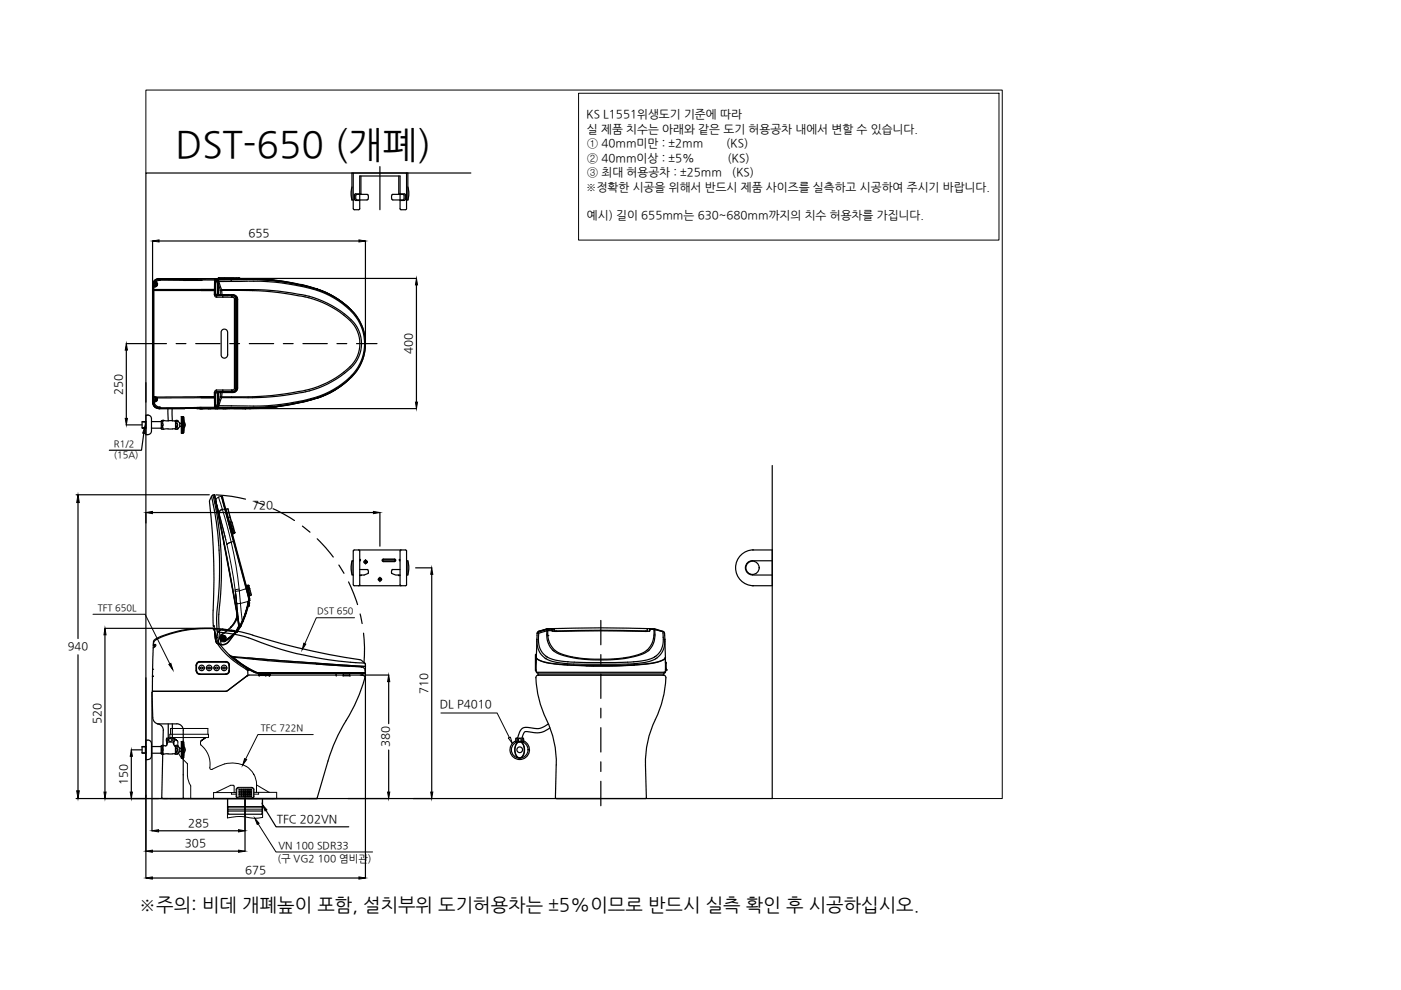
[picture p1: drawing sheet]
<svg xmlns="http://www.w3.org/2000/svg" width="297mm" height="210mm" viewBox="0 0 297 210" stroke-linecap="round" stroke-linejoin="round" font-family="sans-serif">
<!-- layer: 0 -->
<g fill="none" stroke="#000" stroke-width=".25">
<path d="M80.5 35.3v9.2M32.3 51.1l.1 34.2M32.5 60h.1M32.5 60l-.1 .5M32.6 59.8l.1 .1 .2 .1M32.6 59.8l-.1 .2M32.9 59.7h.1M32.9 59.7v.2M32.9 59.7l-.1 .2a.41 .41 0 0 1 .5 .3 .41 .41 0 0 1-.3 .5M32.9 59.7l-.3 .1M32.9 59.7l.2 .3M32.9 59.9l-.3 .1"/>
<path d="M32.9 60h.2M32.9 60h.1M33.1 59.9l.3 .4-.2 .3M33.7 59.1a1.36 1.36 0 0 0-1.3 1.4M33.7 59.1h.1M33.7 51.1h42.4M33.7 59.1a1.39 1.39 0 0 0-1.4 1.3M33.7 59.1a1.35 1.35 0 0 0-1.3 1.4M33.7 59.1l.2 .1M33.8 59.4l-.8 .4a.57 .57 0 0 1 .4 .7 .57 .57 0 0 1-.8 .3M33.9 59.2l-.7 .2-.3 .3M33.9 59.2l-.1 .2"/>
<path d="M33.9 59.2h.1M34 59.4h-.2M34 59.2v.2M34 59.2l7.8 .1h-2.4M39.4 59.3v.2h-.5h3.9l-8.8-.1M39.4 59.3l6.1 .1M45.5 59.4v.3M45.5 59.4l.2 .2M45.5 59.3l.2 .2h.3l.2 .7M45.5 59.3v.1M45.7 59.6v2.8M45.7 59.6v.2"/>
<path d="M45.9 59.3h-.4M45.9 59.3h.1M46 59.4l.3 .3M46 59.4l.2 .7M46 59.1h.1M46 59.1l.6 .1M46.1 59.1v.1M46.1 59.1h2.9l-2.4 .1M46.1 59.1l.5 .1M46.1 59.1h-12.4M46.1 59.1h.1M46.2 59.4l.2 .3"/>
<path d="M46.2 59.3l-.1 .1M46.2 59.1h-.1M46.2 59.1h.4M46.2 59h42.1M46.2 59l-.1 .1M46.3 59.7l.4 1.8M46.3 59l.3 .1M46.3 59h1.2M46.3 59l-.2 .1M46.3 59h.1M46.3 59.1h.1M46.3 59.1h3.2"/>
<path d="M46.3 59h3.8M46.3 59h1.3M46.4 59.3l-.4 .1M46.4 59.1h.1M46.4 59h1.1zM46.4 59.3l2.3-.1a59.1 59.1 0 0 1 14.6 1.1l3.6 .9M46.4 59.3h-.4l.2 .1M46.4 59l-.1 .1M46.4 59.1h.2M46.4 59.7l.6 1.7M46.4 59.7h-.1M46.4 59.1h2.7"/>
<path d="M46.6 59.1h.1M46.6 59.2h.1M46.6 59.1v.1M47.5 59l.6-.1 .6 .1M47.5 59h.1M47.6 59h.1M48.7 59h-.1M48.7 59h.1M48.7 59h1.9h-1.9M48.7 59h1.9M49 59.3l.1 .4M49 59.3l-2.8 .1"/>
<path d="M49 59.1h.1M49 59.2h.1M49.1 59.7h-2.7M49.1 59.1h.1M49.2 59.1h1.4M49.2 59.1h1.6h-.2M49.2 59.1h-.2h.3M49.3 59.1l-.3 .1M49.5 59.1h.1M50.1 59l-.3 .1M50.1 59h.1M50.2 59h.4"/>
<path d="M50.6 59.1l-4 .1M50.6 59h.1M50.7 59l.1 .1M50.7 59h.1M50.8 59.1h1.4M50.8 59.1h.1M50.9 59.1l-1.6 .1M50.9 59.1h.1M52 59.1h.1M52 59.1h.2M52.1 59.1h.1M52.1 59.1l-6.2 .2"/>
<path d="M52.1 59.1l.2 .1M52.1 59.1l.1 .1M52.2 59.1h.1M52.2 59.1h-.1M52.2 59.1l.2 .1M52.5 59.3h-3.5M52.6 59.3a51 51 0 0 1 14.1 1.9M52.6 59.6l-3.5 .1M52.6 59.2a49.9 49.9 0 0 1 13.9 1.9M52.7 59.2l4.1 .1M52.8 59.6a49.4 49.4 0 0 1 13.9 1.8M53 59.1v.1"/>
<path d="M53 59.1h-1M53 59.1l5.2 .3M54.8 59.2l2 .1M56.8 59.3l.3 .1M56.8 59.3v.1M56.8 59.3l1.9 .3M56.8 59.3h.1M57 59.3l1.6 .2M58.5 59.4l5.4 .9 3.4 1M58.7 59.5l5.5 .9 3.1 .9M77.5 51.1v21.8M26.8 72.9h8.5"/>
<path d="M26.8 74.2v14.5M32.3 60.5h.1M32.4 60.5h.1M32.4 60.5v24.8M32.4 60.7v.1M32.4 60.5v.2M32.5 60.6l-.1 .1M32.5 60.6l.4 .1M32.5 60.7l-.1 .1M32.5 60.7h.1M32.6 61.6h12.9M32.6 61.4h12.9"/>
<path d="M32.6 60.8l-.1 23.3M32.6 60.8v23.3h.2M32.6 60l-.1 .6M32.6 60.7h.1M32.6 60.7l-.2 .1M32.6 60h.3M32.7 60.7l-.1 .1M32.7 60.7h.2M32.9 60a.31 .31 0 0 1 .4 .3 .31 .31 0 0 1-.4 .3M32.9 60.7v.1M32.9 60.7h.1M33.1 60.3l-.1 .2"/>
<path d="M33.2 60a.39 .39 0 0 1 .1 .5 .39 .39 0 0 1-.4 .2M37.3 72.9h2.1M41.5 72.9h5.2M42.7 61.4h2.8v.2M42.7 61.6h2.8M45.5 62.4l.1 .4 .2 .2h1.5M45.5 62.4h.2M45.5 61.6v.8M45.5 61.4h.2M45.5 61.4v-1.7l.2 .1v1.6M45.5 61.5h.2l-.2 .1M45.7 62.4l.2 .3"/>
<path d="M45.7 61.4v1M45.7 62.4h.1M45.7 62.4l.3 .3M45.9 62.7v.3M45.9 62.7h1.3l.1 .3M46 62.7h-.1M46.1 62.4l.3 .1M46.1 62.4h-.4M46.1 60.1v2.3M46.1 62.4l.2 .2M46.2 60.2v.2M46.2 60.1v.2"/>
<path d="M46.2 60.1v.1M46.2 60.4l.1 .3M46.2 60.3l.1 2.1M46.3 60.7v1.7M46.3 62.4h.1M46.3 60.7h.1M46.3 62.4l.1 .2h.3M46.3 62.5h.4M46.7 62.5v.1M46.7 61.6v.9M46.7 61.6h.3l.1 .9h-.4M47 61.4l-.3 .2"/>
<path d="M47 61.4v.2h2.1M47 61.4h2.1M47 62.6h2.1M47.1 70a.7 .7 0 0 1 .7-.2 .7 .7 0 0 1 .5 .7v4.7a.69 .69 0 0 1-.7 .7 .69 .69 0 0 1-.7-.7v-4.9zM47.2 62.6h.1M47.2 62.6h1.2M47.2 62.7h2.1M47.2 62.7h1.1M47.3 62.6l-1.3 .1M47.3 62.6v.1M47.3 63h2.1M48.3 62.6v.1"/>
<path d="M48.4 62.6h.1M48.7 72.9h2.1M49 62.7l.1 .3M49.1 61.6a56.7 56.7 0 0 1 18.4 2.2 16.7 16.7 0 0 1 8 5.8 7 7 0 0 1-2.6 9.3 22.8 22.8 0 0 1-11.2 4.4 75.1 75.1 0 0 1-14.7 .8M49.1 61.4h4.5M49.1 62.6a.96 .96 0 0 1 1.3 .9M49.1 61.4v.2M49.1 62.5l-2.4 .1M49.3 62.7l.5 .2M49.3 62.7l.1 .3M49.3 62.6h.1M49.4 62.6a.69 .69 0 0 1 .7 .7l-.1 19.4"/>
<path d="M49.4 62.6h-1M49.4 62.6l-.1 .1M49.4 63l.3 .4M49.4 62.6a1.07 1.07 0 0 1 1 .9M49.7 63.4h.3M49.7 63.4v19M49.8 62.9l.2 .5M50 63.4h.1M50 63.4v19M50 63.3v.1M50 63.3v19.2h.2M50.1 62.9l.1 .5"/>
<path d="M50.1 62.9l.1 .4h-.2M50.2 63v19.5M50.2 63.1l.1 .2M50.2 74.8h.1M50.2 71h.1M50.2 63.4v19M50.3 63.3v4.3M50.3 63.3v5.3M50.3 63.3l-.1 .1M50.3 77.2v5.2M50.3 63.5v18.8M50.4 63.5v18.8a.98 .98 0 0 1-1 .9"/>
<path d="M52.9 72.9h5.1M53.6 61.4a46.7 46.7 0 0 1 13.9 2.1 17.5 17.5 0 0 1 8.2 5.9 7.2 7.2 0 0 1-2.6 9.7 22.2 22.2 0 0 1-11.3 4.5l-4.2 .5-4 .2M60.1 72.9h2.1M64.2 72.9h5.2M66.9 61.2a18.4 18.4 0 0 1 7.6 4.5M66.9 61.2a18.6 18.6 0 0 1 7.5 4.5M66.9 61.5a18.4 18.4 0 0 1 7.4 4.3M67.3 61.3h.1M67.3 61.3v.1M67.3 61.3l3.3 1.5M67.3 61.3a18.7 18.7 0 0 1 5.2 2.8M67.3 61.3a17.6 17.6 0 0 1 6.7 4"/>
<path d="M71.4 72.9h2.1M71.5 63.4l3 2.3M74.3 79.9a18.4 18.4 0 0 1-7.4 4.3M74.3 65.9a9.6 9.6 0 0 1 0 13.9M74.5 65.7a10 10 0 0 1 0 14.3M74.5 65.7a10.2 10.2 0 0 1-1.7 15.8l-2.8 1.7-3.1 1.3M75.6 72.9h4.3M88.3 60.4v24.9M26.8 90.1h3.3M30.5 91.9l-.5 3.6h-6.8M32.3 85.2a1.39 1.39 0 0 0 1.4 1.4M32.4 85.3a1.32 1.32 0 0 0 1.3 1.3"/>
<path d="M32.4 85.3a1.34 1.34 0 0 0 1.3 1.3M32.4 84.2v.1M32.4 84.2l.1 .1M32.4 84.2v.9M32.4 84.2h.1M32.4 84.3h.1M32.4 85.1v.2M32.4 85h.1M32.4 84.9v.1M32.5 85.2l.1 .4M32.5 84.1l.2 .2M32.5 84.1l.1 .2"/>
<path d="M32.5 85.2h.1M32.5 84.1l-.1 .1M32.5 85h.4M32.5 85l-.1 .1M32.5 85h.3M32.5 84.3v.7M32.6 85l-.1 .2M32.6 85.6a1.31 1.31 0 0 0 1.3 .9M32.6 84.3h-.1h.4M32.6 84.3h.1M32.7 84.3h.2M32.8 84.1l.5 .3"/>
<path d="M32.9 85.2h-.3a1.34 1.34 0 0 0 1.2 1.1M32.9 85l-.4 .2M32.9 84.3h-.4M32.9 84.3a.32 .32 0 0 1 .4 .3 .32 .32 0 0 1-.4 .4M32.9 85v.2M32.9 85h.1M33 84.3a.35 .35 0 0 1 .3 .3 .35 .35 0 0 1-.3 .4M33.3 84.4a.39 .39 0 0 1-.4 .6M33.3 84.4h.1M33.3 84.4a.51 .51 0 0 1 0 .5 .51 .51 0 0 1-.4 .3M33.7 86.6h.1M33.7 86.6h54.6"/>
<path d="M33.8 86.3l.1 .2M33.8 86.3l.2 .2M33.9 86.5h.1M33.9 86.5l-.2 .1M39.2 86.6h.1M41.7 86.6h.1M42.2 86.6l.4 .1M42.4 86.6h-.8h.8M42.4 86.6h.1M42.4 86.6h5.5h-5.5M42.4 86.6h5.5M42.4 84.1h3.1"/>
<path d="M42.6 86.7h.1M42.7 86.6h.1M43.4 86.6l-.8 .1M43.8 86.6h1.2M45.4 86.6h1.1M45.5 84.1l-12.4 .1M45.5 83.3h.2M45.5 84.1l.2 .1M45.5 84.1v.2h-2.8M45.5 83.3v.8M45.5 84.3l-12.2 .1M45.5 84.3v1.7"/>
<path d="M45.5 86v.4l-11.5 .1M45.5 86.4h.4M45.7 84.2l-.2 .1M45.7 83.3v.9M45.7 84.3v1.7M45.7 83.3h.1M45.7 86h-.2M45.7 86.1l-.2 .3M45.7 86v.1M45.7 86.1v.1M45.7 86.2h.3M45.7 86.2l-.2 .2"/>
<path d="M45.7 83.3v2.9M45.9 82.7v.3l-.2 .3M45.9 82.7l-.3 .1-.1 .5M45.9 82.7h3.5M45.9 86.4l6.2 .2M46 86.3l.4 .1M46 86.2l.1 .1M46 83.1h.3M46 83l-.3 .3M46 86.1v.1M46 86v.1M46 86.4h-.1"/>
<path d="M46.1 86.3l.1 .1M46.2 85.6l-.2 .5M46.2 85.6l-.2 .6M46.2 86.4h6.3M46.2 86.4h-.2h.4M46.2 85.4v.2M46.2 85.4h.1M46.3 86l-.2 .3M46.3 86h.1M46.3 85l-.1 .4M46.3 83.3h-.2v2.4M46.3 83.3v1.7"/>
<path d="M46.3 83.3h.1M46.3 85h.1M46.3 83.1a.39 .39 0 0 1-.6 .2M46.3 83.2v.1M46.4 86.4l2.3 .1M46.4 86l6.2 .1M46.4 86l-.2 .4M46.4 83.1l-.1 .2M46.7 84.1v.1M46.7 84.1h.3M46.7 83.2h-.4M46.7 83.2h.3"/>
<path d="M47 86.6h1.1M47 84.1v.2l-.3-.1-.4 1.8M47.2 83l-1.2 .1M47.3 82.7l-.1 .3M47.3 83.1h1M47.3 83.1h.1M47.3 83.1l1 .1M47.3 83.1v.1M47.9 86.6h.1M47.9 86.5h.8M48.6 86.6h.1M48.7 86.6h-.8"/>
<path d="M49 83h.3M49.1 83.2h-2.4v.9M49.1 83.2h.3M49.1 83.1v.1M49.1 83.2h-2l-.1 .9M49.1 82.7l-.1 .3h-1.8M49.3 83l.1 .1h-3.1M49.4 82.7l-.1 .3M49.4 83.2h.1M49.5 86.6h3.1M49.7 83.1l-.4 .1M49.7 82.4l-.3 .3"/>
<path d="M49.8 82.8l-.5 .2M50 82.3l-.2 .5M50 82.4h.1M50 82.4l-.2 .4M50 82.7h.1M50 82.4h-.3M50.2 82.5l-.1 .3M50.2 82.4l-.1 .4M50.2 82.4h.1M50.3 82.4l-.1 .3M50.3 82.4h.1M50.4 82.3h-.1a.94 .94 0 0 1-.9 .9"/>
<path d="M52 86.6h-3.7M52 86.6h.1M52.1 86.6h-.1M52.2 86.6h-.2M52.2 86.6h-.1M53 86.6h.1M53.6 84.3h-6.6l-.6 1.7M54.8 86.4h-2.2M56.8 86.4l-4.1 .2M56.8 86.4l-2 .1M57.1 86.3l-.3 .1M58.3 86.2l-3.5 .2"/>
<path d="M58.6 86.2l-1.6 .2M58.7 86.2l-1.9 .2M58.7 86.2h.1M58.8 86.3l-5.8 .3M66.6 84.6a49.3 49.3 0 0 1-14 2M66.7 84.3l-2.8 .7a48.7 48.7 0 0 1-11.1 1.1M66.7 84.5l-3 .8a52.2 52.2 0 0 1-8.9 1.1M66.9 84.5l-2.8 .7a57.5 57.5 0 0 1-11.5 1.4M67.3 84.4l-2.6 .8-6 1M67.3 84.4h.1M67.3 84.3v.1M71 82.6l-3.7 1.8"/>
<path d="M72.6 81.6a17.6 17.6 0 0 1-5.3 2.8M74 80.5a16.8 16.8 0 0 1-6.7 3.9M74.4 80.1a18.6 18.6 0 0 1-7.5 4.4M16.1 104.9h28.3M16.5 106.6v28.8M30.9 108.6v2.3M32.3 108.7h46.9M44.8 105.2l-.3 .8a169.6 169.6 0 0 1 .7 25.6v1.1h.1M44.8 105.2l.1 .1a71 71 0 0 1 1.1 24.9v2.8l.4 3.5 .5 .1M45.1 105l.7 2.9M45.2 105l-.3 .2M45.4 104.9l2.1 10.4"/>
<path d="M45.4 104.9l-.3 .1M45.5 105l4.6 24.1M45.8 108a73 73 0 0 1 .6 22.3v2.6l.5 3.7M45.8 104.9a30.2 30.2 0 0 1 6.3 .9M47.5 115.3l3.1 17.1a10.3 10.3 0 0 1-2.7 4.1l-1 .1M47.5 115.3l3.2 16.9v.5l-.3 .4M54 106.4l2 .7M57.9 107.9l4.5 2.5M64.1 111.5l1.6 1.3M67.3 114.2l3.4 3.9M71.8 119.8l1.1 1.8M80.5 108.6v7.2"/>
<path d="M16.5 138.8v28.9M22.3 133.2h22.8a3.2 3.2 0 0 1 .6 2.4 15 15 0 0 0 6.5 6.3M22.3 134.6v33.3M32.5 136.8l.4-.2a.35 .35 0 0 1 .1 .4 .35 .35 0 0 1-.3 .3l-.2 .1M32.8 136.7v.5M45.1 133.3a22.4 22.4 0 0 0-12.4 2.6l-.2 .9M45.2 132.7l.2 .1M45.3 133.5l1.4 .1-.5 .4M45.4 132.7l.5 3.6M45.5 134l.2 1.8M45.9 136.2l.1 .2M45.9 135.2h.1"/>
<path d="M45.9 136.3l.6 .4M45.9 135.1v.1M46 136.4h.1M46.4 136.5l.5 .2M46.7 133.6h.1M46.7 133.6l2.7 .2M46.8 133.5l-.1 .1M47.2 133.5h.1M47.2 133.4l2.5 .3M47.2 133.4a24.2 24.2 0 0 0-14.4 2.2l-.3 .4-.2 7.3M47.2 133.4v.1M48.6 138.8l.7 .7"/>
<path d="M48.8 139l.8 .8M49.1 139.1l.5 .6M49.3 133.8l.4 .1M49.3 139.2l.3 .2M49.4 133.8l.9 .2M49.4 139.3l.1 .1M49.4 139.3l-.2-.1 .3 .3M49.6 139.5a16.5 16.5 0 0 0 5.2 3.1M49.6 139.7l3.5 2.3M49.6 139.4l4.1 .4M49.6 139.4h.1M49.6 139.5l1.7 1.3a12.1 12.1 0 0 0 3.5 1.8"/>
<path d="M49.6 139.8l.1 .1M49.7 133.9v-.2l.2 .2M49.7 133.9h.1M49.7 139.8a16.2 16.2 0 0 0 5.1 3M50.1 139.9l.1 .1M50.2 139.4h.1M50.3 133.9h.1M50.3 133.8l3.3 .9M50.3 133.8v.2M50.3 133.8v.1M50.5 133.1l-2 3a1.4 1.4 0 0 1-1.6 .5M52.5 139.5l24.8 1.8"/>
<path d="M53.6 134.7a165.8 165.8 0 0 0 23.1 5.3l.6 .6M53.7 139.8l6.6 .6 13.9 .9M73.9 123.4l1.9 4.8M76.4 130.2l.4 2M77.1 134.2a30.6 30.6 0 0 1 .1 6.3M88.1 120.4h3.5M91.5 121.8v46.1M113.7 138.7a.66 .66 0 0 0-.2 .9v2.5l.1 .1M113.7 139.4l.1 3.1M113.7 139.3v.1a1.83 1.83 0 0 0 1.7 1l4.1 .6 6 .2 9-.2 3.7-.3a5.6 5.6 0 0 0 2.8-1.2l.1-.1M113.8 135.5a4.4 4.4 0 0 0 4.3 5 113.2 113.2 0 0 0 18.6 0l1.1-.3 1.2-.5M113.8 135.6l-.1 3.7"/>
<path d="M114.2 134.3v.1a4.9 4.9 0 0 0 1.8 4.9M114.2 133.9a1.14 1.14 0 0 0-.4 1.4v.2M114.2 133.9l1.7-.4v.3l-1.7 .5M114.2 133.9v.4M114.2 133.9h.1M114.2 133.9l-.3 .3M114.3 133.9l-.3 .3M115.9 133.4l-1.7 .5M116 133.5h.1M116 139.3h.1M116 133.5l-1.8 .4M116.1 133.4h1v.3h-.4a.39 .39 0 0 0-.5 0 .39 .39 0 0 0-.1 .5v.6"/>
<path d="M116.1 133.4a4.4 4.4 0 0 0 3.8 5.7 32.2 32.2 0 0 0 16.5-.5 4.6 4.6 0 0 0 2.4-5.1M116.1 133.4l-.1 .1M116.1 133.3l-.2 .1M116.1 133.3a305.6 305.6 0 0 1 22.8 .1l1.7 .5 .3 .3M116.1 134.8h.1M117 133.4v.4l1 .1M117.5 133.3v.4l.3 .1 9.6-.2 9.6 .2 .2-.1v-.4M117.5 133.3h-1.4M117.5 133.3l-.2 .2-.1 .3M117.9 133.8v.1M118 133.9h.1M118 133.9l9.4-.1 9.4 .1"/>
<path d="M127.4 131.6v5.1M127.4 138.8v2M136.8 133.9h.1M137.7 133.8h.1M137.8 133.4l-.1 .4M137.8 133.8l-1 .1M137.8 133.4l1 .1M137.8 133.4v.4M137.8 133.4h.9M137.8 133.7h-.1M137.8 133.4h-.1M138.7 133.4h.1"/>
<path d="M138.7 133.4a4.8 4.8 0 0 1-4.1 5.6 32.2 32.2 0 0 1-15.5-.3 4.3 4.3 0 0 1-3-3.9M138.7 133.4l.1 .1M138.8 133.5h.1M138.8 133.5l1.8 .4M139.1 139.7h-.1M140.6 133.9l.3 .4 .1 1.2M140.6 133.9v.4a4.8 4.8 0 0 1-2.2 5.2 25.4 25.4 0 0 1-8 1l-10-.2a11.4 11.4 0 0 1-4.4-1M140.6 133.9h.1M141 135.5a4.3 4.3 0 0 1-1.9 4.2M141 135.6l.1 3.7a2.31 2.31 0 0 1-2.1 1.1 98 98 0 0 1-22.5 .2 4.8 4.8 0 0 1-2.8-1.1v-.2M141.1 139.4v2.9zM141.1 139.3v.1"/>
<path d="M27.8 159h2.3M30.9 143.7v42.5M32.2 146.8l.2 5.4a1.56 1.56 0 0 0 1.5 1.4 1.39 1.39 0 0 1 .7 1.3l-.3 14.2 .2 .2M32.2 146.8v29.3M32.3 143.4h.1M32.3 143.3v.1M32.3 143.3h.1M32.3 143.3v3.2l.1 .1M32.3 141.9h.1M32.4 141.9h-.1M32.4 146.6l-.2 .2M33.4 153.5h4.1"/>
<path d="M37.5 153.5a1.39 1.39 0 0 1 1.4 1.3M38.8 154.9v14.2M41.6 142.2l.2 .6 .6 .2M41.6 142.2v-1.2v1.2a.85 .85 0 0 0 .8 .8M41.7 141.1v1.1M41.7 142.4v.1M41.7 142.2a.69 .69 0 0 0 .7 .7h5.5M42.1 141.6h.4M42.4 140.3h5.5a.69 .69 0 0 1 .7 .7M42.4 140.3a.72 .72 0 0 0-.8 .7M42.4 140.4h5.5M42.4 140.3h5.5"/>
<path d="M42.4 143h5.5M42.4 140.4a.69 .69 0 0 0-.7 .6M42.4 140.3a.77 .77 0 0 0-.8 .7M42.5 141.6a.21 .21 0 0 0 .2 .3 .21 .21 0 0 0 .3-.3M42.5 141.6a.21 .21 0 0 1 .2-.2 .21 .21 0 0 1 .3 .2h.3M43.7 141.6h.4M44.1 141.6a.22 .22 0 0 1 .2-.2 .22 .22 0 0 1 .2 .2M44.1 141.6a.22 .22 0 0 0 .2 .3 .22 .22 0 0 0 .2-.3M44.5 141.6h.4M45.3 141.6h.4M45.7 141.6a.22 .22 0 0 0 .2 .3 .22 .22 0 0 0 .2-.3M45.7 141.6a.22 .22 0 0 1 .2-.2 .22 .22 0 0 1 .2 .2h.4"/>
<path d="M46.9 141.6h.4M46.9 141.6a.58 .58 0 0 0 .6 .6 .58 .58 0 0 0 .6-.6M46.9 141.6a.58 .58 0 0 1 .6-.6 .58 .58 0 0 1 .6 .6M47.3 141.6a.22 .22 0 0 0 .2 .3 .22 .22 0 0 0 .2-.3M47.3 141.6a.22 .22 0 0 1 .2-.2 .22 .22 0 0 1 .2 .2M47.7 141.6h.4M47.9 140.3h.1M47.9 142.9v.1M47.9 140.4a.69 .69 0 0 1 .7 .6M47.9 140.3a.77 .77 0 0 1 .7 .7M48.5 142.6h.1M48.6 142.2a.69 .69 0 0 1-.7 .7"/>
<path d="M48.6 141.1v1.1M48.6 141v1.2M48.6 142.2l-.2 .6-.5 .2M52.1 141.5l1.8 1.1M52.2 141.9l.3 .3M52.2 141.9h.1M52.2 141.9l.2 .1M52.4 142h.1M52.5 142.1v.1M52.5 142.2v1.1l-4.7 3.3h-15.4M52.5 142.1h.1M52.5 142.2h.1"/>
<path d="M54.8 142.8h22.4M54.8 142.8l.1 .1M54.8 142.6h22.5v.2M54.8 142.8v.1M54.8 142.9h2.4v.3h-.8M54.8 143h1.6v.2M54.8 143v.2M54.8 142.9v.1M54.8 143.2h1.6M54.9 143.2l.1 .1M55.2 142.8h.1M56.1 142.8h.1"/>
<path d="M56.4 143.2l-.1 .1M56.4 143h.8zM56.5 142.8l-.1 .2h-1.6M57.2 143.2l-.1 .1zM57.2 143v.2M57.2 142.9v.1M57.3 142.8l-.1 .1M57.4 142.8l-.1 .1M67.1 140.8l6.9 .4M71.1 142.8l.2 .5M71.3 143.3h.1M72.8 143.2l-.1 .1"/>
<path d="M72.8 142.9h1.3M72.9 142.8l-.1 .5 1.3-.1M74 141.2l2.6 .2M74 141.2v.1M74.1 142.9v.3M74.2 143.3v.1M74.2 142.8h.1M76.6 141.4h.1M76.6 141.4a.84 .84 0 0 1 .8 1.2h-20.6M76.7 143.1h.1M76.8 143.1l.4 .3 .1 .4M77.3 140.6h-.1a75.6 75.6 0 0 1-25.1-5.6l-2.2-.5-3.5-.5a1.57 1.57 0 0 0-.1 2.1l2.3 2.7 .8 .4 15.7 1.3 12.4 .7"/>
<path d="M77.3 140.6l.2 .3M77.3 143.8a38.8 38.8 0 0 1-4.9 10.6 34.4 34.4 0 0 0-2.9 7l-2.2 7.8M77.5 140.7v45.5M82.4 144.5v8.9M82.4 159v8.9M82.4 143.1h-29.6l-.4 .2-4.4 3.3h-15.6M113.6 143.7a25.5 25.5 0 0 0 3 10.7 20.3 20.3 0 0 1 1.3 7.8l-.1 6.9 .1 .2h18.9M113.8 142.5h27.2M113.8 142.5l.1 .2h27l.1-.2M114.1 142.7v.4h26.6v-.4M114.2 143.1l-.4 .2-.2 .4M116.3 153.5a3.9 3.9 0 0 1-4 .8 1.77 1.77 0 0 0-2.4 1.6l-.2 .6"/>
<path d="M116.6 154.3a4.7 4.7 0 0 1-4.6 .9 .74 .74 0 0 0-1.1 .6l-.2 .7M127.4 142.9v5.2M127.4 150.2v2M127.4 154.3v5.1M134.5 141l-10.2 .2M140.6 143.1l.4 .2 .2 .4M141 142.5l-.1 .2M141.1 142.3v.2h-.3M141.1 140.4h.1M141.1 140.5h.1M141.1 142.4l-.1 .1M141.2 143.7a25.5 25.5 0 0 1-3 10.7 20.9 20.9 0 0 0-1.4 7.8l.2 6.9-.2 .2"/>
<path d="M141.2 140.7l-.1-.2 .1 1.5M141.2 140.7v1.3M141.2 140.7h.1M141.2 141.8l.2 .2M141.2 142.1h.2M141.2 142h.1M141.4 142h.1M16.1 169.3h51.2M27.8 160.4v7.5M33.6 176.1h17M34.7 169.3h5.3M38.9 169.1l.2 .2"/>
<path d="M48.3 169.3v1.7h.1M48.4 172h-.1l.1 .6h7.1l.1-.6M48.4 171.3h-.1l.1 .4M52 169.3v11.2M55.5 172h.1M55.5 171.3h.1v.4M55.5 171.7h.1M55.6 169.3v1.7h-.1M56.4 171.8l2.1 3.5h15.4M67.3 169.2l-.2 .1M73.8 169.3h8.6M87.6 169.3h4"/>
<path d="M127.4 161.5v2.1M127.4 165.7v5.1M32.3 180.5h18.3M32.3 186.2h43.8"/>
<circle cx="33" cy="60.3" r=".12"/>
<circle cx="33" cy="60.3" r=".15"/>
<circle cx="33" cy="84.6" r=".15"/>
<circle cx="33" cy="84.6" r=".12"/>
<circle cx="42.8" cy="141.6" r=".58"/>
<circle cx="44.3" cy="141.6" r=".58"/>
<circle cx="45.9" cy="141.6" r=".58"/>
</g>
<!-- layer: 3 -->
<path d="M122.7 19.8h89.1v31.1h-89.1zM30.9 36.7v-17.6h181.6v150.2h-48.8M19.7 130.2h11.1l5.8 11.8M75.2 131h-8.1l-2.5 5.5M66.4 155.7h-11.7l-2.6 5.3M93.5 151.2h11.9l2.6 5.2M107.8 156.5l.4-.2 .4 1.3zM54.7 174.7l3.8 5.9h20.5" fill="none" stroke="#000" stroke-width=".21"/>
<!-- layer: 4 -->
<g fill="none" stroke="#000" stroke-width=".25">
<path d="M74.6 39.6l-.2 1.4 .2 1.4M74.9 36.7v7.5l.2 .3h1l.2-.2v-7h8.5v6.9l.2 .3 1.1-.1 .1-7.7M76.5 37.3v3.8h-1.1l-.2 .2M84.5 37.3v3.8h1.2M86.5 39.6l.2 1.4-.2 1.4M74.6 42.4v-5.7h11.9v5.7h-.3M74.6 42.4h.3M75.1 41.3l.1 1 .2 .2M75.4 42.5h.9M75.6 42.4h2.2M75.6 42.4l-.2-.2v-.8l.2-.2h2.3l.2 .7-.3 .5M83.1 41.3v.9"/>
<path d="M83.1 42.2l.2 .2M83.1 41.3l.2-.1 2.3 .1 .1 .9-.2 .2M83.3 42.4h2.2M84.8 42.5h.9M85.7 41.1l.2 .2M85.9 41.3v1l-.2 .2M30.1 89.5v1.2M30.8 89.4v1.4M30.9 90.8l-.8-.1 .8 .1M30.9 89.4l-.8 .1 .8-.1M30.9 81.1v4.2M30.9 89.4v1.3"/>
<path d="M31.4 88h-.5v4.2h.5M31.4 88a.75 .75 0 0 1 .7 .8v2.6a.75 .75 0 0 1-.7 .7M31.4 88h.1M31.4 92.1h.1M32.1 89.4h2.1M34.2 90.9l.3 .1 1.1-.1M34.3 91l.2-.4 .1 .4M34.4 89.8a.31 .31 0 0 1 .2 .3 .31 .31 0 0 1-.2 .3zM34.6 89.1l-.1 .5-.2-.4M34.7 89.1a.35 .35 0 0 0-.5 .4v1.4v-.1h-2.1M34.7 89.1l2.3 .1M35.6 86.6l.1 2.6"/>
<path d="M36.5 86.6v2.6M37 90.9h.2M37 89.3h.2M37 90.9h-1.4M37.3 89.2l.2 .3 .2-.3M37.4 89.8a.32 .32 0 0 1 .3 .3 .32 .32 0 0 1-.3 .3zM37.7 91l-.2-.4-.2 .4M38.1 89.8a.65 .65 0 0 0-.9-.5v1.6a.74 .74 0 0 0 .9-.5M38.1 89.8v.6h.3M38.1 89.8h.3M38.6 89.4h.2M38.6 90.8h.2"/>
<path d="M38.6 90.9h.2M38.6 89.3h.2M38.6 91.2h.2M38.6 88.7h.2M38.6 88.6h.2M38.6 88.5h.2M38.6 88.4h.2M38.6 91h.2M38.6 91.1h.2M38.6 90.5h.2M38.6 90.6h.2M38.6 90.7h.2"/>
<path d="M38.6 90.1h.2M38.6 90.2h.2M38.6 90.3h.2M38.6 90.4h.2M38.6 90h.2M38.6 89.9h.2M38.6 89.8h.2M38.6 89.7h.2M38.6 89.6h.2M38.6 89.5h.2M38.6 89.2h.2M38.6 89.1h.2"/>
<path d="M38.6 89h.2M38.6 88.9h.2M38.6 88.8h.2M38.6 91.4h.2M38.6 91.5h.2M38.6 91.6h.2M38.6 91.7h.2M38.6 91.3h.2M38.6 88.3h.1M38.6 91.8h.1M38.8 91.8h-.2l-.2-3.5 .2 3.5M38.8 88.4h.2"/>
<path d="M38.8 88.4v3.4M38.9 91.8h-.1M38.9 88.4v3.3M38.9 88.4l.2 1.7-.2 1.7M39.1 89.5l.2 .6-.2 .6M74.6 119l-.2 1.4 .2 1.4M74.9 118.9h-.3v3h.3M75 116.7h11.1v7.4h-11.1zM76.1 116.6l.2 .2v7.2l-.2 .2M76.3 118.6h.1v.3h-.1M81.2 118.7h2.4l.2 .1-.2 .1h-2.3zM81.3 119.1h2.3"/>
<path d="M81.3 119.1l-.3-.3 .3-.3h2.3l.3 .3-.3 .3M84.8 118.6h-.1v.3h.1M85 116.6l-.2 .2v7.2l.2 .2M86.2 118.9h.3v3h-.3M86.5 119l.2 1.4-.2 1.4M159.5 116.6h4.2v7.6h-4.2M159.8 116.6a3.8 3.8 0 0 0-3.8 3.8 3.8 3.8 0 0 0 3.8 3.8M163.7 118.9h-4.1a1.51 1.51 0 0 0-1.6 1.5 1.51 1.51 0 0 0 1.6 1.5h4.1M76.3 120.8l1.5-.1 .3 .6-.1 .3-.8 .3h-.9M76.6 121.9l-.3 .1M83.1 120.9v.7l.8 .3h.9M84.5 121.9l.3 .1"/>
<path d="M84.8 120.8l-1.5-.1-.2 .2M30.1 159.6l.8 .1M30.1 158.3v1.3M30.8 158.3v1.4M30.9 158.3h-.8M31.4 156.9h-.5v4.2h.5M31.4 156.9a.75 .75 0 0 1 .7 .8M32.1 157.7v2.6a.75 .75 0 0 1-.7 .7M32.1 158.3h2.1M32.1 159.7h2.1M34.2 159.7h.1M34.3 159.9l.1-.4 .2 .5"/>
<path d="M34.4 158.6a.36 .36 0 0 1 .2 .4 .36 .36 0 0 1-.2 .3zM34.6 158l-.2 .5-.1-.4M34.7 158l-.5 .2v1.6l.5 .1M35.3 156.6a.31 .31 0 0 1 .3 .3 .31 .31 0 0 1-.3 .3M35.4 156.5h.3M35.4 156.5l-.1 .6 .1 .2M35.4 157.9l-.2 .2-.5-.1M35.5 157.3l-.1 .3M35.5 157.6l-.1 .2M35.6 159.8l-.9 .1M35.7 153.5v3h1.1l.2 .3-.2 .5M36.5 153.5v3"/>
<path d="M36.8 157.3v.3M36.8 157.6v.2M36.8 157.3l.1 .7 .2 .1M36.8 157.3h-1.4v.6M36.9 156.6a.3 .3 0 0 0-.3 .3 .3 .3 0 0 0 .3 .3M37 158.1l.1 .1M37.1 159.8h-.1M37.1 159.8h.1M37.1 158.2h.1M37.2 159.8h-1.6M37.2 158.2h-.1M37.3 158.1l.2 .3 .1-.3"/>
<path d="M37.4 158.6a.37 .37 0 0 1 .2 .4 .37 .37 0 0 1-.2 .3zM37.6 159.9l-.1-.4-.2 .4M38.1 158.7a.66 .66 0 0 0-.9-.5v1.6a.75 .75 0 0 0 .9-.5M38.1 158.7v.6h.3M38.1 158.7h.3M38.6 157.2h-.2v3.5h.2M38.6 158.5h.2M38.6 158.4h.2M38.6 158.3h.2M38.6 158.2h.2M38.6 158.1h.2M38.6 158h.2"/>
<path d="M38.6 157.9h.2M38.6 157.8h.2M38.6 157.7h.2M38.6 158.7h.2M38.6 157.2v3.5M38.6 157.6h.2M38.6 157.5h.2M38.6 157.4h.2M38.6 157.3h.2M38.6 159.9h.2M38.6 160h.2M38.6 159.4h.2"/>
<path d="M38.6 159.5h.2M38.6 159.6h.2M38.6 159.7h.2M38.6 159.8h.2M38.6 159h.2M38.6 159.1h.2M38.6 159.2h.2M38.6 159.3h.2M38.6 158.9h.2M38.6 158.8h.2M38.6 158.6h.2M38.6 157.2h.1"/>
<path d="M38.8 157.3h.2l-.1 3.4h-.1M38.8 157.3v3.4M38.9 157.3l.2 1.7-.2 1.6M39.1 158.4l.2 .6-.2 .6M109.4 157.1a2.06 2.06 0 0 0-.8 3.1 2.06 2.06 0 0 0 3.2 0 2.06 2.06 0 0 0-.8-3.1M109.4 156.6a.31 .31 0 0 1 .3 .3 .31 .31 0 0 1-.3 .3M109.4 156.5h1.5M109.4 156.5l-.1 .3 .1 .5M109.5 157.3v.1M109.6 157.5a.83 .83 0 0 1 .9-.2 .83 .83 0 0 1 .5 .7 2.17 2.17 0 0 1-.6 2.7 1.52 1.52 0 0 1-1.3-2zM109.6 157.3l-.2 .1M109.6 157.6a.79 .79 0 0 1 .9-.2 .79 .79 0 0 1 .5 .6 2.13 2.13 0 0 1-.7 2.6 1.13 1.13 0 0 1-1.1-1.3l.1-1z"/>
<path d="M110.8 157.3h.1M110.8 157.3v.1M110.9 157.3v.1M110.9 156.5l.1 .3-.1 .5M111 156.6a.3 .3 0 0 0-.3 .3 .3 .3 0 0 0 .3 .3M38.6 160.1h.2M38.6 160.2h.2M38.6 160.3h.2M38.6 160.4h.2M38.6 160.5h.2M38.6 160.6h.2M38.6 160.7h.2"/>
<path d="M38.6 160.7h.1"/>
<circle cx="77.5" cy="119.1" r=".35"/>
<circle cx="77.5" cy="119.1" r=".18"/>
<circle cx="80.6" cy="122.8" r=".35"/>
<circle cx="80.6" cy="122.8" r=".18"/>
<circle cx="159.6" cy="120.4" r="1.41"/>
<circle cx="36.1" cy="156.9" r=".34"/>
<circle cx="110.2" cy="156.9" r=".34"/>
<circle cx="110.2" cy="159" r="1.77"/>
<circle cx="110.2" cy="159" r=".6"/>
</g>
<!-- layer: 1 -->
<g fill="none" stroke="#000" stroke-width=".21">
<path d="M77.1 119.1h.2M77.4 119.1h.2M77.5 118.6v.3M77.5 119.1v.1M77.5 119.3v.3M77.7 119.1h.2M80.2 122.9h.2M80.5 122.9h.1M80.5 122.4v.3M80.5 122.8v.1M80.5 123.1v.3M80.8 122.9h.1"/>
<path d="M36.6 156.4l1 .7-1-.7M42.7 157.1l.9-.7-.9 .7M43.6 156.4l-.9 .7M53.7 164.1l.1 .1"/>
<circle cx="51.1" cy="168.5" r=".1"/>
<circle cx="51.1" cy="168.8" r=".1"/>
<circle cx="51.1" cy="167.8" r=".1"/>
<circle cx="51.1" cy="167.4" r=".1"/>
<circle cx="51.1" cy="168.1" r=".1"/>
<circle cx="51.6" cy="168.8" r=".1"/>
<circle cx="51.6" cy="167.8" r=".1"/>
<circle cx="51.6" cy="168.5" r=".1"/>
<circle cx="51.6" cy="167.4" r=".1"/>
<circle cx="51.6" cy="168.1" r=".1"/>
<circle cx="52" cy="168.8" r=".1"/>
<circle cx="52" cy="167.8" r=".1"/>
<circle cx="52" cy="167.4" r=".1"/>
<circle cx="52" cy="168.5" r=".1"/>
<circle cx="52" cy="168.1" r=".1"/>
<circle cx="52.4" cy="167.8" r=".1"/>
<circle cx="52.4" cy="168.8" r=".1"/>
<circle cx="52.4" cy="168.1" r=".1"/>
<circle cx="52.4" cy="168.5" r=".1"/>
<circle cx="52.4" cy="167.4" r=".1"/>
<circle cx="52.8" cy="168.8" r=".1"/>
<circle cx="52.8" cy="167.8" r=".1"/>
<circle cx="52.8" cy="168.5" r=".1"/>
<circle cx="52.8" cy="167.4" r=".1"/>
<circle cx="52.8" cy="168.1" r=".1"/>
<circle cx="53.2" cy="168.8" r=".1"/>
<circle cx="53.2" cy="167.8" r=".1"/>
<circle cx="53.2" cy="167.4" r=".1"/>
<circle cx="53.2" cy="168.5" r=".1"/>
<circle cx="53.2" cy="168.1" r=".1"/>
</g>
<!-- layer: 0 -->
<g fill="#000" stroke="#000" stroke-width=".21">
<path d="M32.3 51.1l1.4-.2v.4zM76.1 50.9l1.4 .2-1.4 .2zM26.8 72.9l.2 1.3h-.4zM88.3 59l.2 1.4h-.4zM26.6 88.7h.4l-.2 1.4zM30.7 90.5v1.4l-.4-.1zM88.1 85.3h.4l-.2 1.3zM16.5 104.9l.3 1.7h-.5zM30.9 108.7l1.4-.3v.5zM79.2 108.4l1.3 .3-1.3 .2zM22.3 133.2l.2 1.4h-.5zM91.5 120.4l.3 1.4h-.5z"/>
<path d="M82.4 143.1l.2 1.4h-.4zM16.3 167.7h.5l-.3 1.6zM22 167.9h.5l-.2 1.4zM27.8 159l.3 1.4h-.5zM27.6 167.9h.5l-.3 1.4zM32.2 176.1l1.4-.2v.5zM50.6 175.9l1.4 .2-1.4 .3zM55.7 170.6l.9 1.1-.4 .2zM82.2 167.9h.4l-.2 1.4zM91.3 167.9h.5l-.3 1.4zM30.9 180.5l1.4-.2v.4zM30.9 186.2l1.4-.3v.5z"/>
<path d="M50.6 180.3l1.4 .2-1.4 .2zM76.1 185.9l1.4 .3-1.4 .2z"/>
</g>
<!-- layer: CEN -->
<g fill="none" stroke="#000" stroke-width=".25">
<path d="M52 168v.4M52 168.6v.1M52 168.8v.4M52 169.3v.2M52 169.6v.3M52 170.1v.1M52 170.3v.4M52 170.8v.2M52 171.1v.4M52 171.6v.1M52 171.9v.3M52 172.4v.1"/>
<path d="M52 172.6v.4"/>
</g>
<!-- layer: 0 -->
<g fill="none" stroke="#000" stroke-width=".21">
<path d="M45.8 106.3l.7 3M45.8 106.3l.2 .9M45.8 106.3l.6 2.5M45.8 106.1v.2M46 107.3h.1M46.3 105.4l.9 2.6-.6 .4-.2 .5M46.3 105.4l-.4 .3-.1 .5M46.4 108.8l.1 .5M46.4 108.8v.1M46.4 108.9l1.7 6.6M46.5 109.3l1.4 5.2M46.9 105.2l.1 .1"/>
<path d="M46.9 105.2l.8 2.7M46.9 105.2l-.6 .2M47 105.3l5.8 21.9M47 105.4h.1M47.1 105.3l2.5 9.5M47.1 105.3l.8 2.7M47.1 105.3l.1 .1M47.1 107.9l-.5 .4-.2 .5M47.2 105.4l2.5 9.4M47.7 108l3.6 12.6 1.6 6v.7M47.9 107.9h.1M47.9 108l.8 2.7"/>
<path d="M48.3 107.9l-.4 .1M48.3 107.9l.7 2.7M48.3 107.9l.6 1.8M48.4 109.8l.5-.1 .2 .9M48.6 110.6l.1 .1M48.9 110.7l.3 1.4h.3M48.9 110.7l.3 1.4-.1 .1M48.9 110.7h-.2l.4 1.5M49 115l-.9 .5 1 4.7 .8 5.2M49.1 110.6l-.2 .1M49.1 110.6l.4 1.5M49.1 110.6l.1 .1 .6 2.1"/>
<path d="M49.1 112.2l.4 1M49.1 112.2v.1M49.4 113.1v.1M49.4 113.1l-.1 .1M49.4 113.2l-.1 .1M49.5 112.1l.2 .9-.2 .1-.3-1 .3 1.1M49.5 113.2h-.1M49.5 111.9v.2M49.6 114.8l3.2 11.8v.7M49.6 114.8l-2-6.9-.4 .1 1.8 6.9-.8 .4-.1 .2M49.7 113.1l-.2 .1M49.8 112.8l-.1 .3"/>
<path d="M49.8 112.8v.1M49.8 112.9h.1M49.8 112.9l-.1 .2M46.9 134.5a.85 .85 0 0 0-.3 1.1 .85 .85 0 0 0 .9 .5M47.1 134.9a.48 .48 0 0 0-.2 .5 .48 .48 0 0 0 .4 .3M47.3 135l-.1 .3 .2 .2M47.4 135l-.3 .1M47.4 135l.2 .2-.1 .2M47.4 134.7h.1M47.5 135.9l.1 .1-.1 .1zM47.5 134.7v.1M47.5 134.7a.51 .51 0 0 1 .3 .9"/>
<path d="M47.5 135h-.1M47.5 134.9a.31 .31 0 0 1 .2 .5 .31 .31 0 0 1-.5 .1 .31 .31 0 0 1-.1-.4M47.5 134.9l-.4 .2M47.5 135.9l.1 .1M47.5 135.8h.2l-.1 .1M47.6 136h.1M47.6 135.4l-.4 .1M47.7 135.6h.1M47.8 135.6h-.1M47.8 136h-.2M48.9 133h.1M48.9 133l-2 1.5 .1 .1"/>
<path d="M48.9 133v.1M49 132.9l-.2 .1M49.6 134.3h.1M49.7 134.3l-2.1 1.7M49.7 134.3l-2 1.4M49.7 134.4l-.9 .9-1 .6M49.9 125.4l.8 7.4M49.9 125.4l.8-.1a72.5 72.5 0 0 0-1.7-10.4l.5-.1 3.2 11.9M49.9 125.5l.3 2.5h.8l.4 3.6-.4 1 .4-.9M49.9 125.5l.3 2.5M50.2 130.7l-.4 1.1-.7 1M50.2 128l.5 4.8 .2-.3"/>
<path d="M50.3 129.6l-.1 1zM50.3 129.6a4.6 4.6 0 0 1-1.4 3.4M50.3 129.6h.1M50.4 131l-.2 .3M50.4 128h-.2M50.4 130.7h-.1l.1-.9-.1 .9-.3 1M50.5 131.1l.1 .6M50.6 132.1h.1M50.7 124.9l-.8 .2 .3 2.9M50.7 133.1l-1 1.2M50.7 132.8h.1M50.7 132.8l.1 .1"/>
<path d="M50.7 132.8l-.1 .3-.3-2.4a6.3 6.3 0 0 1-3.3 3.9 .66 .66 0 0 0-.3 1 .66 .66 0 0 0 1 .1 10.8 10.8 0 0 0 3-2.6M50.8 133l-1.1 1.3M50.8 133a8.9 8.9 0 0 1-3.2 3M50.8 133h.1M50.8 132.8l-.1 .3M51.1 132.7l-.2 .3M51.1 132.7l-.2 .1M51.1 132.7h.1M51.1 132.7l-1.3 1.8M51.4 131.8l-.3 .9M51.5 131.8l-.4 .9M52.2 124.1h.1h-.1"/>
<path d="M52.3 124.2l.2 .6M52.4 124.7l.1 .1M52.4 124.1l.2 .7-.2-.6 .2-.1 .2 .6M52.4 124.1l-.1 .1M52.5 124.8h.1l.4 1.5M52.5 124.8l.4 1.5h.1M52.6 128.6h.1M52.6 124.1h-.2M52.6 124.1h.1M52.6 124.1l.2 .1M52.6 126.7l.2 .5zM52.6 126.7l-.4-1.9-1.5 .5 .3 2.7 1.6-.5-1.2 4.2 .8-2.1 .6-2.4"/>
<path d="M52.6 127.5h.1M52.7 124.1l.1 .1M52.7 128h.1M52.7 128h-.1M52.7 127.2l-.1 .3M52.7 128.3l-.1 .4 .3-.2M52.8 127.2a18.7 18.7 0 0 1-2 5.6M52.8 128.5v-.3l-.2 .4M52.8 124.2l.5 1.8-.1 .2M52.8 126.6l.1 .7M52.8 127.8h.1M52.8 124.2h.1"/>
<path d="M52.8 124.7l-.2 .1 .4 1.5M52.8 127.3l-.3 1.7-1 2.8 1.2-3.8M52.8 127.8l.1 .6M52.8 127.8v.4v-.4M52.8 127.8l.1 .3M52.8 127.3l-.1 .7M52.8 127.8v.1M52.8 124.7l.4 1.5M52.8 124.7l.2 .1M52.9 127.4h.1M52.9 128.4v.1M52.9 127.3h.1"/>
<path d="M52.9 128.4h.1M52.9 128.3v.2M52.9 126.3v.1M53.2 126.2l-.2 .1M36 155.7h8.2v.7h-8.2zM36.2 155.7v-1.2h7.9v1.2M36.6 156.4l1 .7 .1 .2M37.7 157.4v1.5M37.7 158.9l.2 .8 .6 .9M42.5 157.4v.4a5.7 5.7 0 0 1 2 5.1l.5 .2M43.6 156.4l-.9 .7-.2 .2M38.4 160.6l1.3 1.3"/>
<path d="M39.7 161.9l.1 .1M39.7 162l.1 3 .6 1.6M40.4 166.5v2.8h18.3v-1.3h-4.8M45 163.1a7.3 7.3 0 0 1 7.2-.6 5.1 5.1 0 0 1 2.2 5.5M45.7 168l3.2-1.5 .7 .1v1.4M48.2 169.3v4.1a12.1 12.1 0 0 1 5.6 .1l1.9-.2v-4M48.2 171.2l7.4 .1M48.2 171.9l.1 .1M48.3 171h.1M48.3 171h7.4M48.3 171h-.1M48.3 171.7h-.1"/>
<path d="M48.4 171.7h7.1M48.4 172h7.1M49.1 168v.4h1M50.1 168h-4.8v1.3M50.5 167.1l2.9-.1 .3 .4M50.5 166.9l3.1 .1 .3 .4v1.4l-.3 .4-.2 .1M50.5 167l-.3 .4v1.4l.3 .4M50.5 166.9l-.2 .1-.2 .4v1.6l.4 .3M53.7 167.4v1.4M53.7 168.8l-.3 .4h-2.9M54.4 166.4l2.7 1.6M54.8 168v.4h-.9"/>
<path d="M55.6 171.7h.1M55.7 171.2l-.1 .1M55.7 171.9l-.1 .1"/>
<circle cx="47.4" cy="135.2" r=".54"/>
<circle cx="47.4" cy="135.3" r=".32"/>
<circle cx="47.4" cy="135.2" r=".49"/>
<circle cx="50.7" cy="167.8" r=".1"/>
<circle cx="50.7" cy="168.8" r=".1"/>
<circle cx="50.7" cy="167.4" r=".1"/>
<circle cx="50.7" cy="168.5" r=".1"/>
<circle cx="50.7" cy="168.1" r=".1"/>
</g>
<!-- layer: 3 -->
<path d="M64.4 136.4l.4 .2-.7 1.1zM35.8 140.9l.4-.2 .4 1.3zM51.9 160.8l.4 .3-.8 1.1zM54 173.5l.9 1.1-.4 .2z" fill="#000" stroke="#000" stroke-width=".21"/>
<!-- layer: #1-CEN -->
<path d="M47.2 135.3l-.4 .1M47.2 134.7l.1 .4M47.3 135.2l.1 .1M47.4 135.4l.1 .4M47.4 135.2l-.1 .1M47.9 135.1l-.3 .1" fill="none" stroke="#000" stroke-width=".21"/>
<!-- layer: 6 -->
<path d="M99.8 36.7h-68.9v132.6h132.8v-70.6" fill="none" stroke="#000" stroke-width=".25"/>
<text font-size="7.9" x="37.2" y="33.4">DST-650 (개폐)</text>
<text font-size="3.9" x="29.4" y="193.1">※주의: 비데 개폐높이 포함, 설치부위 도기허용차는 ±5%이므로 반드시 실측 확인 후 시공하십시오.</text>
<g font-size="2.5">
<text x="124.3" y="25.1">KS L1551위생도기 기준에 따라</text>
<text x="124.4" y="28.2">실 제품 치수는 아래와 같은 도기 허용공차 내에서 변할 수 있습니다.</text>
<text x="124.5" y="31.2">① 40mm미만 : ±2mm</text>
<text x="124.5" y="34.3">② 40mm이상 : ±5%</text>
<text x="153.9" y="31.2">(KS)</text>
<text x="154.2" y="34.3">(KS)</text>
<text x="124.2" y="40.5">※정확한 시공을 위해서 반드시 제품 사이즈를 실측하고 시공하여 주시기 바랍니다.</text>
<text x="124.5" y="37.4">③ 최대 허용공차 : ±25mm</text>
<text x="155.2" y="37.4">(KS)</text>
<text x="124.4" y="46.4">예시) 길이 655mm는 630~680mm까지의 치수 허용차를 가집니다.</text>
<text x="52.7" y="50.2">655</text>
<text x="87.5" y="75.1" transform="rotate(-90 87.5 75.1)">400</text>
<text x="26" y="83.7" transform="rotate(-90 26 83.7)">250</text>
<text x="53.5" y="107.8">720</text>
<text x="90.7" y="147.1" transform="rotate(-90 90.7 147.1)">710</text>
<text x="21.4" y="153.6" transform="rotate(-90 21.4 153.6)">520</text>
<text x="93.2" y="150.2">DL P4010</text>
<text x="82.6" y="158.5" transform="rotate(-90 82.6 158.5)">380</text>
<text x="27" y="166.5" transform="rotate(-90 27 166.5)">150</text>
<text x="39.2" y="179.6">305</text>
<text x="39.9" y="175.3">285</text>
<text x="58.7" y="174.6">TFC 202VN</text>
<text x="52" y="185.3">675</text>
</g>
<text font-size="2.4" x="14.4" y="137.9">940</text>
<g font-size="2.2">
<text x="58.8" y="182.8">(구 VG2 100 염비관)</text>
<text x="59" y="180.1">VN 100 SDR33</text>
</g>
<g font-size="2">
<text x="24.2" y="94.7">R1/2</text>
<text x="24.1" y="97.2">(15A)</text>
<text x="20.8" y="129.6">TFT 650L</text>
<text x="67.3" y="130.2">DST 650</text>
<text x="55.3" y="155">TFC 722N</text>
</g>
</svg>
